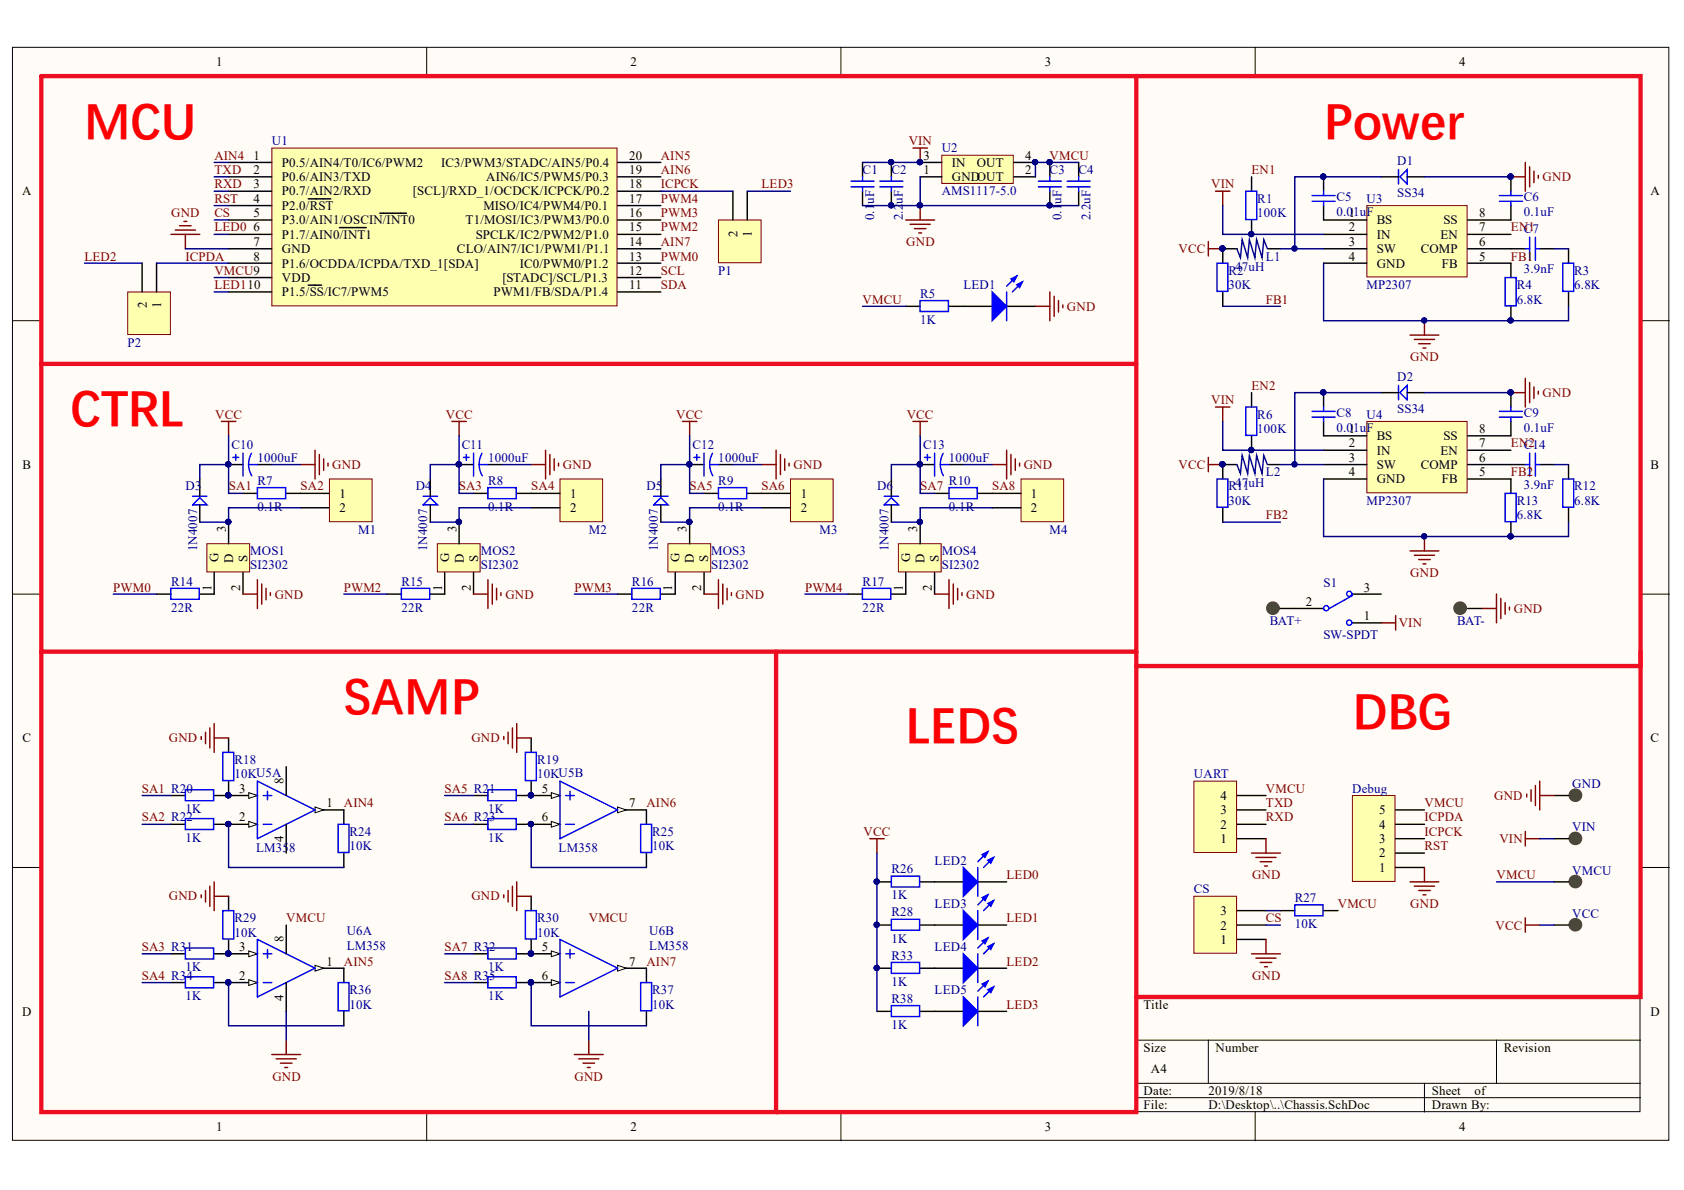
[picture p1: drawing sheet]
<svg xmlns="http://www.w3.org/2000/svg" width="297mm" height="210mm" viewBox="0 0 297 210" stroke-linecap="round" stroke-linejoin="round" font-family="sans-serif">
<g fill="#fffcf8" stroke="#000" stroke-width=".18">
<path d="M2.2 8.3h292.2v192.8h-292.2z"/>
<path d="M7.3 13.4h282v182.7h-282z"/>
</g>
<g fill="none" stroke="#000" stroke-width=".18">
<path d="M75.3 8.3v5.1M148.3 8.3v5.1M221.4 8.3v5.1M2.2 56.6h5.1M289.4 56.6h5.1M2.2 104.8h5.1M289.4 104.8h5.1M2.2 153h5.1M289.4 153h5.1M289.4 175.9h-89v20.3M75.3 196.2v5M148.3 196.2v5"/>
<path d="M200.4 183.5h89M200.4 191.1h89M200.4 193.6h89M213.1 183.5v7.6M221.4 196.2v5M251.3 191.1v5.1M264 183.5v7.6"/>
</g>
<path d="M36.5 95.9h7.5v5h-7.5z" fill="#ffffb0" stroke="#800000" stroke-width=".18"/>
<path d="M40.3 92.1v3.8M37.8 101v3.8M42.9 101v3.8" fill="none" stroke="#000" stroke-width=".25"/>
<circle cx="40.3" cy="92.1" r=".46" fill="#000080" stroke="#000080" stroke-width=".18"/>
<path d="M47.9 26.1h60.9v27.9h-60.9z" fill="#ffffb0" stroke="#800000" stroke-width=".18"/>
<g fill="none" stroke="#000" stroke-width=".25">
<path d="M40.3 28.7h7.6M40.3 31.2h7.6M40.3 33.7h7.6M40.3 36.3h7.6M40.3 38.8h7.6M54.4 35.1h3.9M67 37.6h4.7M108.9 28.7h7.7M108.9 31.2h7.7M108.9 33.7h7.7M108.9 36.3h7.7M108.9 38.8h7.7"/>
<path d="M40.3 41.3h7.6M40.3 43.9h7.6M40.3 46.4h7.6M40.3 49h7.6M40.3 51.5h7.6M54.4 50.3h2.3M59.9 40.1h4.7M108.9 41.3h7.7M108.9 43.9h7.7M108.9 46.4h7.7M108.9 49h7.7M108.9 51.5h7.7"/>
</g>
<path d="M31.7 39.8h2M32.4 39.1h.6M30.2 41.3h5M30.9 40.6h3.6M32.7 41.3v2.6" fill="none" stroke="#800000" stroke-width=".25"/>
<path d="M126.7 38.8h7.6v7.5h-7.6z" fill="#ffffb0" stroke="#800000" stroke-width=".18"/>
<path d="M129.3 33.7v5.1M131.8 33.7v5.1" fill="none" stroke="#000" stroke-width=".25"/>
<path d="M22.5 51.5h7.6v7.5h-7.6z" fill="#ffffb0" stroke="#800000" stroke-width=".18"/>
<path d="M25.1 46.4v5.1M27.6 46.4v5.1M27.6 104.8h2.6M35.2 104.8h2.6" fill="none" stroke="#000" stroke-width=".25"/>
<path d="M30.1 103.8h5v1.9h-5z" fill="none" stroke="#00f" stroke-width=".25"/>
<path d="M58.1 84.5h7.5v7.5h-7.5z" fill="#ffffb0" stroke="#800000" stroke-width=".18"/>
<path d="M35.2 84.5v3M35.2 89.1v3M45.4 81.9h2.5M53 87h5.1M53 89.6h5.1M164.8 155.6h5.1M172.5 155.6h5.1" fill="none" stroke="#000" stroke-width=".25"/>
<path d="M39 74.3h2.6M40.3 74.3v2.6M55.6 79.4v5.1M53 81.9h2.6M56.3 80.2v3.5M57.1 80.9v2.1M57.9 81.7v.5M42.9 104.8h2.5M45.4 102.3v5M46.2 103v3.6M46.9 103.8v2M47.7 104.5v.5" fill="none" stroke="#800000" stroke-width=".25"/>
<path d="M42.9 79.9v4.1M44.4 80a4 4 0 0 0 0 3.9M34 89.1l1.2-1.3 1.3 1.3zM34 87.5h2.5M41.6 80.2v1M43.9 81.9h1.5" fill="none" stroke="#00f" stroke-width=".25"/>
<path d="M169.9 153l2.6 2.6-2.6 2.5z" fill="#00f"/>
<path d="M169.9 153l2.6 2.6-2.6 2.5zM174.3 150.2l-1.8 1.8M175.3 151.2l-1.8 1.8" fill="none" stroke="#00f" stroke-width=".25"/>
<path d="M174.3 151.7l1-.5-.5 1.1z" fill="#00f"/>
<path d="M174.3 151.7l1-.5-.5 1.1z" fill="none" stroke="#00f" stroke-width=".25"/>
<path d="M173.2 150.7l1.1-.5-.6 1z" fill="#00f"/>
<path d="M157.2 154.5h5v2h-5zM172.5 153v5.1M173.2 150.7l1.1-.5-.6 1z" fill="none" stroke="#00f" stroke-width=".25"/>
<path d="M162.3 155.6h2.5M164.8 163.2h5.1M172.5 163.2h5.1" fill="none" stroke="#000" stroke-width=".25"/>
<path d="M169.9 160.6l2.6 2.6-2.6 2.5z" fill="#00f"/>
<path d="M174.3 157.8l-1.8 1.8M175.3 158.9l-1.8 1.7M169.9 160.6l2.6 2.6-2.6 2.5z" fill="none" stroke="#00f" stroke-width=".25"/>
<path d="M174.3 159.4l1-.5-.5 1z" fill="#00f"/>
<path d="M174.3 159.4l1-.5-.5 1z" fill="none" stroke="#00f" stroke-width=".25"/>
<path d="M173.2 158.3l1.1-.5-.6 1.1z" fill="#00f"/>
<path d="M173.2 158.3l1.1-.5-.6 1.1zM157.2 162.2h5v1.9h-5zM172.5 160.6v5.1" fill="none" stroke="#00f" stroke-width=".25"/>
<path d="M154.7 163.2h2.5M162.3 163.2h2.5M164.8 170.8h5.1M172.5 170.8h5.1" fill="none" stroke="#000" stroke-width=".25"/>
<circle cx="154.6" cy="163.1" r=".46" fill="#000080" stroke="#000080" stroke-width=".18"/>
<path d="M169.9 168.2l2.6 2.6-2.6 2.5z" fill="#00f"/>
<path d="M169.9 168.2l2.6 2.6-2.6 2.5zM174.3 165.4l-1.8 1.8M175.3 166.5l-1.8 1.7" fill="none" stroke="#00f" stroke-width=".25"/>
<path d="M174.3 167l1-.5-.5 1z" fill="#00f"/>
<path d="M174.3 167l1-.5-.5 1z" fill="none" stroke="#00f" stroke-width=".25"/>
<path d="M173.2 166l1.1-.6-.6 1.1z" fill="#00f"/>
<path d="M157.2 169.8h5v1.9h-5zM172.5 168.2v5.1M173.2 166l1.1-.6-.6 1.1z" fill="none" stroke="#00f" stroke-width=".25"/>
<path d="M162.3 170.8h2.5M164.8 178.4h5.1M172.5 178.4h5.1" fill="none" stroke="#000" stroke-width=".25"/>
<path d="M169.9 175.9l2.6 2.5-2.6 2.5z" fill="#00f"/>
<path d="M169.9 175.9l2.6 2.5-2.6 2.5zM174.3 173.1l-1.8 1.7M175.3 174.1l-1.8 1.8" fill="none" stroke="#00f" stroke-width=".25"/>
<path d="M174.3 174.6l1-.5-.5 1z" fill="#00f"/>
<path d="M174.3 174.6l1-.5-.5 1z" fill="none" stroke="#00f" stroke-width=".25"/>
<path d="M173.2 173.6l1.1-.5-.6 1z" fill="#00f"/>
<path d="M157.2 177.4h5v1.9h-5zM172.5 175.9v5M173.2 173.6l1.1-.5-.6 1z" fill="none" stroke="#00f" stroke-width=".25"/>
<path d="M154.7 178.4h2.5M162.3 178.4h2.5" fill="none" stroke="#000" stroke-width=".25"/>
<path d="M153.4 147.9h2.6M154.7 147.9v2.6" fill="none" stroke="#800000" stroke-width=".25"/>
<path d="M77.1 95.9h7.6v5h-7.6z" fill="#ffffb0" stroke="#800000" stroke-width=".18"/>
<path d="M81 92.1v3.8M68.3 104.8h2.5M78.4 101v3.8h-2.5M83.5 101v3.8" fill="none" stroke="#000" stroke-width=".25"/>
<circle cx="80.9" cy="92.1" r=".46" fill="#000080" stroke="#000080" stroke-width=".18"/>
<path d="M70.8 103.8h5v1.9h-5z" fill="none" stroke="#00f" stroke-width=".25"/>
<path d="M98.8 84.5h7.5v7.5h-7.5z" fill="#ffffb0" stroke="#800000" stroke-width=".18"/>
<path d="M75.9 84.5v3M75.9 89.1v3M86.1 81.9h2.5M93.7 87h5.1M93.7 89.6h5.1" fill="none" stroke="#000" stroke-width=".25"/>
<path d="M79.7 74.3h2.6M81 74.3v2.6M96.2 79.4v5.1M93.7 81.9h2.5M97 80.2v3.5M97.8 80.9v2.1M98.5 81.7v.5M83.5 104.8h2.6M86.1 102.3v5M86.8 103v3.6M87.6 103.8v2M88.4 104.5v.5" fill="none" stroke="#800000" stroke-width=".25"/>
<path d="M83.5 79.9v4.1M85 80l-.3 .7-.2 1.2M74.6 89.1l1.3-1.3 1.3 1.3zM74.6 87.5h2.6M82.3 80.2v1M84.5 81.9l.2 1.3 .4 .7M84.5 81.9h1.6" fill="none" stroke="#00f" stroke-width=".25"/>
<path d="M117.8 95.9h7.6v5h-7.6z" fill="#ffffb0" stroke="#800000" stroke-width=".18"/>
<path d="M121.6 92.1v3.8M108.9 104.8h2.6M119.1 101v3.8h-2.5M124.2 101v3.8" fill="none" stroke="#000" stroke-width=".25"/>
<circle cx="121.6" cy="92.1" r=".46" fill="#000080" stroke="#000080" stroke-width=".18"/>
<path d="M111.5 103.8h5v1.9h-5z" fill="none" stroke="#00f" stroke-width=".25"/>
<path d="M139.4 84.5h7.6v7.5h-7.6z" fill="#ffffb0" stroke="#800000" stroke-width=".18"/>
<path d="M116.6 84.5v3M116.6 89.1v3M126.7 81.9h2.6M134.4 87h5M134.4 89.6h5" fill="none" stroke="#000" stroke-width=".25"/>
<path d="M120.4 74.3h2.5M121.6 74.3v2.6M136.9 79.4v5.1M134.4 81.9h2.5M137.7 80.2v3.5M138.4 80.9v2.1M139.2 81.7v.5M124.2 104.8h2.5M126.7 102.3v5M127.5 103v3.6M128.3 103.8v2M129 104.5v.5" fill="none" stroke="#800000" stroke-width=".25"/>
<path d="M124.2 79.9v4.1M125.7 80l-.3 .7-.2 1.2M115.3 89.1l1.3-1.3 1.2 1.3zM115.3 87.5h2.5M122.9 80.2v1M125.2 81.9l.1 .9 .4 1.1M125.2 81.9h1.5" fill="none" stroke="#00f" stroke-width=".25"/>
<path d="M158.5 95.9h7.5v5h-7.5z" fill="#ffffb0" stroke="#800000" stroke-width=".18"/>
<path d="M162.3 92.1v3.8M149.6 104.8h2.5M159.8 101v3.8h-2.6M164.8 101v3.8" fill="none" stroke="#000" stroke-width=".25"/>
<circle cx="162.3" cy="92.1" r=".46" fill="#000080" stroke="#000080" stroke-width=".18"/>
<path d="M152.1 103.8h5v1.9h-5z" fill="none" stroke="#00f" stroke-width=".25"/>
<path d="M180.1 84.5h7.5v7.5h-7.5z" fill="#ffffb0" stroke="#800000" stroke-width=".18"/>
<path d="M157.2 84.5v3M157.2 89.1v3M167.4 81.9h2.5M175 87h5.1M175 89.6h5.1" fill="none" stroke="#000" stroke-width=".25"/>
<path d="M161 74.3h2.6M162.3 74.3v2.6M177.6 79.4v5.1M175 81.9h2.6M178.3 80.2v3.5M179.1 80.9v2.1M179.8 81.7v.5M164.8 104.8h2.6M167.4 102.3v5M168.2 103v3.6M168.9 103.8v2M169.7 104.5v.5" fill="none" stroke="#800000" stroke-width=".25"/>
<path d="M164.8 79.9v4.1M166.4 80l-.4 .7-.1 1.2M156 89.1l1.2-1.3 1.3 1.3zM156 87.5h2.5M163.6 80.2v1M165.9 81.9h1.5M165.9 81.9l.1 .9 .4 1.1" fill="none" stroke="#00f" stroke-width=".25"/>
<path d="M166.1 27.4h12.6v5h-12.6z" fill="#ffffb0" stroke="#800000" stroke-width=".18"/>
<path d="M152.1 28.7v2.5M152.1 33.7v2.6M162.3 31.2h3.8M162.3 28.7h3.8M178.8 31.2h3.8M178.8 28.7h3.8M190.3 28.7v2.5M190.3 33.7v2.6" fill="none" stroke="#000" stroke-width=".25"/>
<g fill="#000080" stroke="#000080" stroke-width=".18">
<circle cx="182.6" cy="28.6" r=".46"/>
<circle cx="162.3" cy="36.2" r=".46"/>
</g>
<path d="M159.8 38.8h5M160.5 39.6h3.6M161 26.1h2.6M162.3 26.1v2.6M162.3 36.3v2.5M161.3 40.3h2M162.1 41.1h.5" fill="none" stroke="#800000" stroke-width=".25"/>
<path d="M150.1 32h4.1M150.1 33h4.1M152.1 31.2v.8M152.1 33v.7M155.2 32h4.1M155.2 33h4.1M183.1 32h4.1M183.1 33h4.1M188.2 32h4.1M188.2 33h4.1M190.3 31.2v.8M190.3 33v.7" fill="none" stroke="#00f" stroke-width=".25"/>
<path d="M241.1 36.3h17.7v12.6h-17.7z" fill="#ffffb0" stroke="#800000" stroke-width=".18"/>
<g fill="none" stroke="#000" stroke-width=".25">
<path d="M220.8 31.2v2.5M233.5 36.3v2.5h7.6M243.6 31.2h3.1M248.2 31.2h3.1M266.5 36.3v2.5h-7.6M215.7 43.9h2.5M215.7 51.5v2.5M223.7 43.9h2.1M233.5 41.3h7.6M233.5 43.9h7.6M233.5 46.4h7.6M258.9 41.3h7.6"/>
<path d="M258.9 43.9h10.1M258.9 46.4h7.6v2.6M271.6 43.9h2.5M276.7 43.9v2.5M276.7 51.5v2.5"/>
</g>
<g fill="none" stroke="#00f" stroke-width=".25">
<path d="M219.7 33.7h2v5h-2zM231.4 34.5h4.1M231.4 35.5h4.1M233.5 33.7v.8M233.5 35.5v.8M246.7 29.9v2.6M246.9 31.2l1.3-1.3v2.6zM264.5 34.5h4M264.5 35.5h4M266.5 33.7v.8M266.5 35.5v.8M214.7 46.4h1.9v5h-1.9z"/>
<path d="M265.5 49h1.9v5h-1.9zM269 43.9h.8M269.8 41.8v4.1M270.8 41.8v4.1M270.8 43.9h.8M275.7 46.4h1.9v5h-1.9z"/>
</g>
<g fill="none" stroke="#800000" stroke-width=".25">
<path d="M214.4 33.7h2.5M215.7 33.7v2.6M266.5 31.2h2.5M269 28.7v5M269.8 29.4v3.6M270.6 30.2v2M271.3 30.9v.5M213.1 42.6v2.5M213.1 43.9h2.6M248.7 59.1h5.1M249.5 59.9h3.5M251.3 56.6v2.5"/>
<path d="M250.2 60.6h2.1M251 61.4h.5"/>
</g>
<circle cx="251.2" cy="56.5" r=".46" fill="#000080" stroke="#000080" stroke-width=".18"/>
<path d="M218.2 43.9l.6 1.6 .3-3.2 1 3.2 .3-3.2 .9 3.2 .3-3.2 1 3.2 .3-3.2 .7 1.6" fill="none" stroke="#11037f" stroke-width=".25"/>
<path d="M241.1 74.3h17.7v12.6h-17.7z" fill="#ffffb0" stroke="#800000" stroke-width=".18"/>
<g fill="none" stroke="#000" stroke-width=".25">
<path d="M220.8 69.3v2.5M233.5 74.3v2.6h7.6M233.5 79.4h7.6M243.6 69.3h3.1M248.2 69.3h3.1M258.9 79.4h7.6M266.5 74.3v2.6h-7.6M215.7 81.9h2.5M215.7 89.6v2.5M223.7 81.9h2.1M233.5 81.9h7.6M233.5 84.5h7.6"/>
<path d="M258.9 81.9h10.1M258.9 84.5h7.6v2.5M271.6 81.9h2.5M276.7 81.9v2.6M276.7 89.6v2.5"/>
</g>
<g fill="none" stroke="#00f" stroke-width=".25">
<path d="M219.7 71.8h2v5h-2zM231.4 72.6h4.1M231.4 73.6h4.1M233.5 71.8v.8M233.5 73.6v.7M246.7 68v2.5M246.9 69.3l1.3-1.3v2.5zM264.5 72.6h4M264.5 73.6h4M266.5 71.8v.8M266.5 73.6v.7M269.8 79.9v4.1"/>
<path d="M270.8 79.9v4.1M214.7 84.5h1.9v5h-1.9zM265.5 87h1.9v5h-1.9zM269 81.9h.8M270.8 81.9h.8M275.7 84.5h1.9v5h-1.9z"/>
</g>
<g fill="none" stroke="#800000" stroke-width=".25">
<path d="M214.4 71.8h2.5M215.7 71.8v2.5M266.5 69.3h2.5M269 66.7v5.1M269.8 67.5v3.5M270.6 68.2v2.1M271.3 69v.5M213.1 80.7v2.5M213.1 81.9h2.6M248.7 97.2h5.1M249.5 97.9h3.5M250.2 98.7h2.1"/>
<path d="M251 99.5h.5M251.3 94.6v2.6"/>
</g>
<circle cx="251.2" cy="94.6" r=".46" fill="#000080" stroke="#000080" stroke-width=".18"/>
<path d="M218.2 81.9l.6 1.6 .3-3.1 1 3.1 .3-3.1 .9 3.1 .3-3.1 1 3.1 .3-3.1 .7 1.5" fill="none" stroke="#11037f" stroke-width=".25"/>
<path d="M238.6 140.3h7.5v15.2h-7.5z" fill="#ffffb0" stroke="#800000" stroke-width=".18"/>
<path d="M246.2 153h5.1M246.2 150.5h5.1M246.2 147.9h5.1M246.2 145.4h5.1M246.2 142.9h5.1M55.6 170.8h5.1" fill="none" stroke="#000" stroke-width=".25"/>
<path d="M248.7 155.6h5.1M249.5 156.3h3.5M250.2 157.1h2.1M251 157.8h.5M251.3 153v2.6" fill="none" stroke="#800000" stroke-width=".25"/>
<path d="M55.6 170.3l1.5 .5-1.5 .5z" fill="#fffcf8"/>
<path d="M55.6 170.3l1.5 .5-1.5 .5z" fill="none" stroke="#000" stroke-width=".18"/>
<path d="M40.3 168.2h5.1" fill="none" stroke="#000" stroke-width=".25"/>
<path d="M43.9 167.7l1.5 .5-1.5 .5z" fill="#fffcf8"/>
<path d="M43.9 167.7l1.5 .5-1.5 .5z" fill="none" stroke="#000" stroke-width=".18"/>
<path d="M40.3 173.3h5.1" fill="none" stroke="#000" stroke-width=".25"/>
<path d="M43.9 172.8l1.5 .5-1.5 .5z" fill="#fffcf8"/>
<path d="M43.9 172.8l1.5 .5-1.5 .5z" fill="none" stroke="#000" stroke-width=".18"/>
<path d="M45.4 165.7l10.2 5.1-10.2 5.1zM46.4 173.3h1.5M46.4 168.2h1.5M47.2 167.5v1.5" fill="none" stroke="#00f" stroke-width=".25"/>
<path d="M55.6 142.9h5.1M50.5 163.2v5M50.5 173.3v5.1" fill="none" stroke="#000" stroke-width=".25"/>
<path d="M55.6 142.4l1.5 .5-1.5 .5z" fill="#fffcf8"/>
<path d="M55.6 142.4l1.5 .5-1.5 .5z" fill="none" stroke="#000" stroke-width=".18"/>
<path d="M40.3 140.3h5.1" fill="none" stroke="#000" stroke-width=".25"/>
<path d="M43.9 139.8l1.5 .5-1.5 .5z" fill="#fffcf8"/>
<path d="M43.9 139.8l1.5 .5-1.5 .5z" fill="none" stroke="#000" stroke-width=".18"/>
<path d="M40.3 145.4h5.1" fill="none" stroke="#000" stroke-width=".25"/>
<path d="M43.9 144.9l1.5 .5-1.5 .5z" fill="#fffcf8"/>
<path d="M43.9 144.9l1.5 .5-1.5 .5z" fill="none" stroke="#000" stroke-width=".18"/>
<path d="M45.4 137.8l10.2 5.1-10.2 5zM47.2 139.6v1.5M46.4 145.4h1.5M46.4 140.3h1.5" fill="none" stroke="#00f" stroke-width=".25"/>
<path d="M50.5 135.2v5.1M50.5 145.4v5.1M108.9 170.8h5.1" fill="none" stroke="#000" stroke-width=".25"/>
<path d="M47.9 186h5.1M48.7 186.8h3.6M49.5 187.5h2M50.2 188.3h.5M50.5 183.5v2.5" fill="none" stroke="#800000" stroke-width=".25"/>
<path d="M108.9 170.3l1.6 .5-1.6 .5z" fill="#fffcf8"/>
<path d="M108.9 170.3l1.6 .5-1.6 .5z" fill="none" stroke="#000" stroke-width=".18"/>
<path d="M93.7 168.2h5.1" fill="none" stroke="#000" stroke-width=".25"/>
<path d="M97.2 167.7l1.6 .5-1.6 .5z" fill="#fffcf8"/>
<path d="M97.2 167.7l1.6 .5-1.6 .5z" fill="none" stroke="#000" stroke-width=".18"/>
<path d="M93.7 173.3h5.1" fill="none" stroke="#000" stroke-width=".25"/>
<path d="M97.2 172.8l1.6 .5-1.6 .5z" fill="#fffcf8"/>
<path d="M97.2 172.8l1.6 .5-1.6 .5z" fill="none" stroke="#000" stroke-width=".18"/>
<path d="M98.8 165.7l10.1 5.1-10.1 5.1zM99.8 173.3h1.5M99.8 168.2h1.5M100.6 167.5v1.5" fill="none" stroke="#00f" stroke-width=".25"/>
<path d="M108.9 142.9h5.1" fill="none" stroke="#000" stroke-width=".25"/>
<path d="M108.9 142.4l1.6 .5-1.6 .5z" fill="#fffcf8"/>
<path d="M108.9 142.4l1.6 .5-1.6 .5z" fill="none" stroke="#000" stroke-width=".18"/>
<path d="M93.7 140.3h5.1" fill="none" stroke="#000" stroke-width=".25"/>
<path d="M97.2 139.8l1.6 .5-1.6 .5z" fill="#fffcf8"/>
<path d="M97.2 139.8l1.6 .5-1.6 .5z" fill="none" stroke="#000" stroke-width=".18"/>
<path d="M93.7 145.4h5.1" fill="none" stroke="#000" stroke-width=".25"/>
<path d="M97.2 144.9l1.6 .5-1.6 .5z" fill="#fffcf8"/>
<path d="M97.2 144.9l1.6 .5-1.6 .5z" fill="none" stroke="#000" stroke-width=".18"/>
<g fill="none" stroke="#00f" stroke-width=".25">
<path d="M45.4 86h5v2h-5zM86.1 86h4.9v2h-4.9zM126.7 86h5v2h-5zM167.4 86h5v2h-5zM32.7 139.3h5v1.9h-5zM39.3 132.7h1.9v5h-1.9zM86.1 139.3h4.9v1.9h-4.9zM92.7 132.7h1.9v5h-1.9zM98.8 137.8l10.1 5.1-10.1 5zM100.6 139.6v1.5M32.7 144.4h5v1.9h-5zM59.6 145.4h2v5h-2z"/>
<path d="M86.1 144.4h4.9v1.9h-4.9zM99.8 145.4h1.5M99.8 140.3h1.5M113 145.4h1.9v5h-1.9zM32.7 172.3h5v2h-5zM32.7 167.2h5v2h-5zM39.3 160.6h1.9v5h-1.9zM59.6 173.3h2v5h-2zM86.1 172.3h4.9v2h-4.9zM86.1 167.2h4.9v2h-4.9zM92.7 160.6h1.9v5h-1.9zM113 173.3h1.9v5h-1.9z"/>
</g>
<g fill="none" stroke="#800000" stroke-width=".25">
<path d="M35.5 129.9v.5M36.3 129.2v2M37 128.4v3.5M37.8 130.2h2.5M37.8 127.6v5.1M88.9 129.9v.5M89.6 129.2v2M90.4 128.4v3.5M91.1 127.6v5.1M91.1 130.2h2.6M35.5 157.8v.5M36.3 157.1v2"/>
<path d="M37 156.3v3.6M37.8 155.6v5M37.8 158.1h2.5M88.9 157.8v.5M89.6 157.1v2M90.4 156.3v3.6M91.1 155.6v5M91.1 158.1h2.6M101.3 186h5.1M102.1 186.8h3.5M102.8 187.5h2.1M103.6 188.3h.5"/>
<path d="M103.9 183.5v2.5"/>
</g>
<g fill="none" stroke="#000" stroke-width=".25">
<path d="M42.9 87h2.5M50.5 87h2.5M83.5 87h2.6M91.1 87h2.6M124.2 87h2.5M131.8 87h2.6M164.8 87h2.6M172.5 87h2.5M40.3 130.2v2.5M40.3 137.8v2.5h-2.5M93.7 130.2v2.5M30.2 145.4h2.5"/>
<path d="M30.2 140.3h2.5M40.3 158.1v2.5M60.7 142.9v2.5M60.7 150.5v2.5M83.5 145.4h2.6M83.5 140.3h2.6M91.1 140.3h2.6M93.7 158.1v2.5M114 142.9v2.5M114 150.5v2.5M30.2 173.3h2.5M30.2 168.2h2.5"/>
<path d="M37.8 173.3h2.5M37.8 168.2h2.5M60.7 170.8v2.5M60.7 178.4v2.5M83.5 173.3h2.6M83.5 168.2h2.6M91.1 173.3h2.6M91.1 168.2h2.6M114 170.8v2.5M114 178.4v2.5"/>
</g>
<path d="M7.3 13.4h193.1v101.5h-193.1zM7.3 64.2h193.1M7.3 114.9v81.3h129.6v-81.3M200.4 114.9v81.3h-63.5M289.4 114.9v61h-89" fill="none" stroke="#ee0e22" stroke-width=".76"/>
<path d="M210.6 137.8h7.5v12.6h-7.5z" fill="#ffffb0" stroke="#800000" stroke-width=".18"/>
<path d="M228.4 107.3h5.1M238.6 104.8h5M238.6 109.9h5M218.2 147.9h5.1M218.2 145.4h5.1M218.2 142.9h5.1M218.2 140.3h5.1M274.1 147.9h2.6M274.1 140.3h2.6M274.1 155.6h2.6M274.1 163.2h2.6" fill="none" stroke="#000" stroke-width=".25"/>
<g fill="none" stroke="#800000" stroke-width=".25">
<path d="M243.6 109.9h2.6M246.2 108.6v2.5M270.1 139.3v2M270.8 138.5v3.6M271.6 137.8v5.1M220.8 150.5h5M221.5 151.2h3.6M222.3 152h2M223 152.8h.6M223.3 147.9v2.6M269 146.7v2.5M269 147.9h2.6"/>
<path d="M269.3 140.1v.5M271.6 140.3h2.5M269 161.9v2.5M269 163.2h2.6"/>
</g>
<g fill="none" stroke="#602732" stroke-width="1.3">
<circle cx="277.9" cy="147.9" r=".57"/>
<circle cx="277.9" cy="140.3" r=".57"/>
<circle cx="277.9" cy="155.5" r=".57"/>
<circle cx="277.9" cy="163.1" r=".57"/>
</g>
<g fill="none" stroke="#00f" stroke-width=".25">
<path d="M238.6 105l-4.1 2.3"/>
<circle cx="233.9" cy="107.3" r=".46"/>
<circle cx="238" cy="109.8" r=".46"/>
<circle cx="238" cy="104.7" r=".46"/>
</g>
<circle cx="257.6" cy="107.3" r=".57" fill="#fffcf8" stroke="#602732" stroke-width="1.3"/>
<path d="M258.9 107.3h2.5" fill="none" stroke="#000" stroke-width=".25"/>
<path d="M261.4 107.3h2.6M264 104.8v5.1M264.7 105.6v3.5M265.5 106.3v2M266.3 107.1v.5" fill="none" stroke="#800000" stroke-width=".25"/>
<circle cx="224.5" cy="107.3" r=".56" fill="#fffcf8" stroke="#602732" stroke-width="1.3"/>
<path d="M169.9 54h5.1M177.6 54h5M225.8 107.3h2.6" fill="none" stroke="#000" stroke-width=".25"/>
<path d="M175 51.5l2.6 2.5-2.6 2.6z" fill="#00f"/>
<path d="M175 51.5l2.6 2.5-2.6 2.6zM179.3 48.7l-1.7 1.8M180.4 49.7l-1.8 1.8" fill="none" stroke="#00f" stroke-width=".25"/>
<path d="M179.3 50.2l1.1-.5-.6 1z" fill="#00f"/>
<path d="M179.3 50.2l1.1-.5-.6 1z" fill="none" stroke="#00f" stroke-width=".25"/>
<path d="M178.3 49.2l1-.5-.5 1z" fill="#00f"/>
<path d="M162.3 53h5v1.9h-5zM177.6 51.5v5.1M178.3 49.2l1-.5-.5 1z" fill="none" stroke="#00f" stroke-width=".25"/>
<path d="M159.8 54h2.5M167.4 54h2.5" fill="none" stroke="#000" stroke-width=".25"/>
<path d="M182.6 54h2.6M185.2 51.5v5.1M185.9 52.3v3.5M186.7 53v2M187.5 53.8v.5" fill="none" stroke="#800000" stroke-width=".25"/>
<path d="M210.6 158.1h7.5v10h-7.5z" fill="#ffffb0" stroke="#800000" stroke-width=".18"/>
<path d="M218.2 165.7h5.1M218.2 163.2h5.1M218.2 160.6h5.1M225.8 160.6h2.6M233.5 160.6h2.5" fill="none" stroke="#000" stroke-width=".25"/>
<path d="M220.8 168.2h5M221.5 169h3.6M222.3 169.8h2M223 170.5h.6M223.3 165.7v2.5" fill="none" stroke="#800000" stroke-width=".25"/>
<path d="M228.4 159.6h5v1.9h-5z" fill="none" stroke="#00f" stroke-width=".25"/>
<g fill="none" stroke="#000080" stroke-width=".25">
<path d="M37.8 28.7h2.5M37.8 31.2h2.5M37.8 33.7h2.5M37.8 36.3h2.5M37.8 38.8h2.5M116.6 33.7h12.7M131.8 33.7h7.6M152.1 28.7h10.2M152.1 36.3h38.2M162.3 31.2v5.1M190.3 28.7h-7.7v2.5M215.7 36.3v5h17.8"/>
<path d="M243.6 31.2h-15.2v12.7M251.3 31.2h15.2M14.9 46.4h10.2M27.6 46.4h12.7M32.7 43.9h7.6M37.8 41.3h2.5M37.8 51.5h2.5M37.8 49h2.5M152.1 54h7.7M215.7 54h10.1M225.8 43.9h7.7M233.5 46.4v10.2h43.2v-2.6"/>
<path d="M274.1 43.9h2.6M40.3 76.9v10.1h2.6M81 76.9v10.1h2.5M121.6 76.9v10.1h2.6M162.3 76.9v10.1h2.5M215.7 74.3v5.1h17.8M243.6 69.3h-15.2v12.6M251.3 69.3h15.2M40.3 81.9h-5.1v2.6M47.9 81.9h5.1M53 89.6h-12.7v2.5h-5.1M81 81.9h-5.1v2.6"/>
<path d="M88.6 81.9h5.1M93.7 89.6h-12.7v2.5h-5.1M121.6 81.9h-5v2.6M129.3 81.9h5.1M134.4 89.6h-12.8v2.5h-5M162.3 81.9h-5.1v2.6M169.9 81.9h5.1M175 89.6h-12.7v2.5h-5.1M215.7 92.1h10.1M225.8 81.9h7.7M233.5 84.5v10.1h43.2v-2.5M274.1 81.9h2.6"/>
<path d="M20 104.8h7.6M60.7 104.8h7.6M101.3 104.8h7.6M142 104.8h7.6M25.1 140.3h5.1M25.1 145.4h5.1M40.3 145.4v7.6h20.4M78.4 140.3h5.1M78.4 145.4h5.1M93.7 145.4v7.6h20.3M154.7 150.5v27.9M264 155.6h10.1"/>
<path d="M271.6 147.9h2.5M25.1 168.2h5.1M25.1 173.3h5.1M40.3 173.3v7.6h20.4M50.5 178.4v5.1M78.4 168.2h5.1M78.4 173.3h5.1M93.7 173.3v7.6h20.3M103.9 178.4v5.1M223.3 163.2h2.5M223.3 160.6h2.5M271.6 163.2h2.5"/>
</g>
<g fill="#000080" stroke="#000080" stroke-width=".18">
<circle cx="182.6" cy="28.6" r=".46"/>
<circle cx="162.3" cy="36.2" r=".46"/>
<circle cx="154.6" cy="163.1" r=".46"/>
<circle cx="251.2" cy="56.5" r=".46"/>
<circle cx="228.3" cy="43.8" r=".46"/>
<circle cx="251.2" cy="94.6" r=".46"/>
<circle cx="228.3" cy="81.9" r=".46"/>
<circle cx="40.3" cy="92.1" r=".46"/>
<circle cx="80.9" cy="92.1" r=".46"/>
<circle cx="121.6" cy="92.1" r=".46"/>
<circle cx="162.3" cy="92.1" r=".46"/>
</g>
<path d="M200.4 13.4h89v104.1h-89" fill="none" stroke="#ee0e22" stroke-width=".76"/>
<g font-size="8.8" fill="#f00">
<text x="14.9" y="24.1">MCU</text>
<text x="233.4" y="24.1">Power</text>
<text x="12.3" y="74.9">CTRL</text>
<text x="60.6" y="125.6">SAMP</text>
<text x="159.8" y="130.7">LEDS</text>
<text x="238.5" y="128.2">DBG</text>
</g>
<text font-size="3.9" fill="#000080" x="220.1" y="40.8">PIR?01</text>
<g font-size="3.5" fill="#000080">
<text x="156.3" y="35.6">PIC?01</text>
<text x="156.3" y="30.7">PIC?02</text>
<text x="184.5" y="35.6">PIC?01</text>
<text x="184.5" y="30.7">PIC?02</text>
<text x="232.8" y="33.1">PIC?02</text>
<text x="265.6" y="33.1">PIC?02</text>
<text x="214.8" y="45.8">PIR?02</text>
<text x="265.6" y="56.1">PIR?01</text>
<text x="232.8" y="71.2">PIC?02</text>
<text x="265.6" y="71.2">PIC?02</text>
<text x="214.8" y="83.9">PIR?02</text>
<text x="220.1" y="78.6">PIR?01</text>
<text x="265.6" y="94.2">PIR?01</text>
<text x="92.8" y="139.7">PIR?01</text>
<text x="39.5" y="167.9">PIR?01</text>
<text x="92.8" y="167.9">PIR?01</text>
</g>
<g font-size="2.3">
<text x="38.1" y="11.7">1</text>
<text x="111.2" y="11.7">2</text>
<text x="184.3" y="11.7">3</text>
<text x="257.4" y="11.7">4</text>
<text x="44.7" y="28.1">1</text>
<text x="49.7" y="29.4">P0.5/AIN4/T0/IC6/PWM2</text>
<text x="77.8" y="29.4">IC3/PWM3/STADC/AIN5/P0.4</text>
<text x="111" y="28.1">20</text>
<text x="162.9" y="28.1">3</text>
<text x="167.9" y="29.4">IN</text>
<text x="172.3" y="29.4">OUT</text>
<text x="180.8" y="28.1">4</text>
<text x="3.9" y="34.5">A</text>
<text x="44.7" y="30.7">2</text>
<text x="44.7" y="33.2">3</text>
<text x="44.7" y="35.7">4</text>
<text x="49.7" y="31.9">P0.6/AIN3/TXD</text>
<text x="49.7" y="34.5">P0.7/AIN2/RXD</text>
<text x="72.8" y="34.5">[SCL]/RXD_1/OCDCK/ICPCK/P0.2</text>
<text x="85.8" y="31.9">AIN6/IC5/PWM5/P0.3</text>
<text x="111" y="35.7">17</text>
<text x="111" y="33.2">18</text>
<text x="111" y="30.7">19</text>
<text x="162.9" y="30.7">1</text>
<text x="167.9" y="31.9">GNDOUT</text>
<text x="180.8" y="30.7">2</text>
<text x="291.1" y="34.5">A</text>
<text x="44.7" y="38.3">5</text>
<text x="44.7" y="40.8">6</text>
<text x="49.7" y="37">P2.0/RST</text>
<text x="49.7" y="39.5">P3.0/AIN1/OSCIN/INT0</text>
<text x="82.1" y="39.5">T1/MOSI/IC3/PWM3/P0.0</text>
<text x="85.3" y="37">MISO/IC4/PWM4/P0.1</text>
<text x="111" y="40.8">15</text>
<text x="111" y="38.3">16</text>
<text x="130.1" y="41.7" transform="rotate(-90 130.1 41.7)">2</text>
<text x="132.6" y="41.7" transform="rotate(-90 132.6 41.7)">1</text>
<text x="237.9" y="40.8">2</text>
<text x="242.8" y="39.5">BS</text>
<text x="254.6" y="39.5">SS</text>
<text x="260.9" y="40.8">7</text>
<text x="260.9" y="38.3">8</text>
<text x="44.7" y="43.4">7</text>
<text x="44.7" y="46">8</text>
<text x="49.7" y="42.1">P1.7/AIN0/INT1</text>
<text x="49.7" y="44.7">GND</text>
<text x="49.7" y="47.2">P1.6/OCDDA/ICPDA/TXD_1[SDA]</text>
<text x="80.6" y="44.7">CLO/AIN7/IC1/PWM1/P1.1</text>
<text x="83.9" y="42.1">SPCLK/IC2/PWM2/P1.0</text>
<text x="91.7" y="47.2">IC0/PWM0/P1.2</text>
<text x="111" y="46">13</text>
<text x="111" y="43.4">14</text>
<text x="237.9" y="43.4">3</text>
<text x="237.9" y="46">4</text>
<text x="242.8" y="42.1">IN</text>
<text x="242.8" y="44.7">SW</text>
<text x="242.8" y="47.2">GND</text>
<text x="250.6" y="44.7">COMP</text>
<text x="254.1" y="42.1">EN</text>
<text x="254.3" y="47.2">FB</text>
<text x="260.9" y="46">5</text>
<text x="260.9" y="43.4">6</text>
<text x="49.7" y="49.8">VDD</text>
<text x="49.7" y="52.3">P1.5/SS/IC7/PWM5</text>
<text x="87" y="52.3">PWM1/FB/SDA/P1.4</text>
<text x="88.6" y="49.8">[STADC]/SCL/P1.3</text>
<text x="111" y="51">11</text>
<text x="111" y="48.5">12</text>
<text x="25.9" y="54.4" transform="rotate(-90 25.9 54.4)">2</text>
<text x="28.4" y="54.4" transform="rotate(-90 28.4 54.4)">1</text>
<text x="242.8" y="77.6">BS</text>
<text x="254.6" y="77.6">SS</text>
<text x="260.9" y="76.4">8</text>
<text x="4" y="82.7">B</text>
<text x="237.9" y="78.9">2</text>
<text x="237.9" y="81.4">3</text>
<text x="237.9" y="84">4</text>
<text x="242.8" y="80.2">IN</text>
<text x="242.8" y="82.7">SW</text>
<text x="250.6" y="82.7">COMP</text>
<text x="254.1" y="80.2">EN</text>
<text x="260.9" y="84">5</text>
<text x="260.9" y="81.4">6</text>
<text x="260.9" y="78.9">7</text>
<text x="291.1" y="82.7">B</text>
<text x="59.9" y="87.8">1</text>
<text x="100.6" y="87.8">1</text>
<text x="141.3" y="87.8">1</text>
<text x="181.8" y="87.8">1</text>
<text x="242.8" y="85.2">GND</text>
<text x="254.3" y="85.2">FB</text>
<text x="39.8" y="93.9" transform="rotate(-90 39.8 93.9)">3</text>
<text x="59.9" y="90.3">2</text>
<text x="80.5" y="93.9" transform="rotate(-90 80.5 93.9)">3</text>
<text x="100.6" y="90.3">2</text>
<text x="121.1" y="93.9" transform="rotate(-90 121.1 93.9)">3</text>
<text x="141.3" y="90.3">2</text>
<text x="161.8" y="93.9" transform="rotate(-90 161.8 93.9)">3</text>
<text x="181.8" y="90.3">2</text>
<text x="38.6" y="99.2" transform="rotate(-90 38.6 99.2)">G</text>
<text x="41.1" y="99.4" transform="rotate(-90 41.1 99.4)">D</text>
<text x="43.6" y="99.2" transform="rotate(-90 43.6 99.2)">S</text>
<text x="79.3" y="99.2" transform="rotate(-90 79.3 99.2)">G</text>
<text x="81.8" y="99.4" transform="rotate(-90 81.8 99.4)">D</text>
<text x="84.3" y="99.2" transform="rotate(-90 84.3 99.2)">S</text>
<text x="119.9" y="99.2" transform="rotate(-90 119.9 99.2)">G</text>
<text x="122.4" y="99.4" transform="rotate(-90 122.4 99.4)">D</text>
<text x="124.9" y="99.2" transform="rotate(-90 124.9 99.2)">S</text>
<text x="160.5" y="99.2" transform="rotate(-90 160.5 99.2)">G</text>
<text x="163.1" y="99.4" transform="rotate(-90 163.1 99.4)">D</text>
<text x="165.6" y="99.2" transform="rotate(-90 165.6 99.2)">S</text>
<text x="37.3" y="104.2" transform="rotate(-90 37.3 104.2)">1</text>
<text x="42.4" y="104.2" transform="rotate(-90 42.4 104.2)">2</text>
<text x="78" y="104.2" transform="rotate(-90 78 104.2)">1</text>
<text x="83.1" y="104.2" transform="rotate(-90 83.1 104.2)">2</text>
<text x="118.6" y="104.2" transform="rotate(-90 118.6 104.2)">1</text>
<text x="123.7" y="104.2" transform="rotate(-90 123.7 104.2)">2</text>
<text x="159.3" y="104.2" transform="rotate(-90 159.3 104.2)">1</text>
<text x="164.3" y="104.2" transform="rotate(-90 164.3 104.2)">2</text>
<text x="230.3" y="106.9">2</text>
<text x="240.5" y="104.3">3</text>
<text x="240.5" y="109.4">1</text>
<text x="4" y="130.9">C</text>
<text x="291.1" y="130.9">C</text>
<text x="42.2" y="139.8">3</text>
<text x="50" y="138.3" transform="rotate(-90 50 138.3)">8</text>
<text x="57.6" y="142.4">1</text>
<text x="95.6" y="139.8">5</text>
<text x="111" y="142.4">7</text>
<text x="215.3" y="143.6">3</text>
<text x="215.3" y="141.1">4</text>
<text x="243.3" y="143.6">5</text>
<text x="42.2" y="144.9">2</text>
<text x="50" y="148.6" transform="rotate(-90 50 148.6)">4</text>
<text x="95.6" y="144.9">6</text>
<text x="215.3" y="148.7">1</text>
<text x="215.3" y="146.2">2</text>
<text x="243.3" y="148.7">3</text>
<text x="243.3" y="146.2">4</text>
<text x="243.3" y="153.8">1</text>
<text x="243.3" y="151.2">2</text>
<text x="215.3" y="161.4">3</text>
<text x="42.2" y="167.8">3</text>
<text x="50" y="166.2" transform="rotate(-90 50 166.2)">8</text>
<text x="95.6" y="167.8">5</text>
<text x="215.3" y="166.5">1</text>
<text x="215.3" y="164">2</text>
<text x="42.2" y="172.9">2</text>
<text x="57.6" y="170.3">1</text>
<text x="95.6" y="172.9">6</text>
<text x="111" y="170.3">7</text>
<text x="3.9" y="179.2">D</text>
<text x="50" y="176.5" transform="rotate(-90 50 176.5)">4</text>
<text x="201.7" y="177.9">Title</text>
<text x="291.1" y="179.2">D</text>
<text x="201.7" y="185.5">Size</text>
<text x="214.4" y="185.5">Number</text>
<text x="265.2" y="185.5">Revision</text>
<text x="203" y="189.3">A4</text>
<text x="201.7" y="193.1">Date:</text>
<text x="201.7" y="195.7">File:</text>
<text x="213.1" y="193.1">2019/8/18</text>
<text x="213.1" y="195.7">D:\Desktop\..\Chassis.SchDoc</text>
<text x="252.6" y="193.1">Sheet</text>
<text x="252.6" y="195.7">Drawn By:</text>
<text x="260.1" y="193.1">of</text>
<text x="38.1" y="199.5">1</text>
<text x="111.2" y="199.5">2</text>
<text x="184.3" y="199.5">3</text>
<text x="257.4" y="199.5">4</text>
</g>
<g font-size="2.3" fill="#800000">
<text x="37.8" y="28.1">AIN4</text>
<text x="116.6" y="28.1">AIN5</text>
<text x="160.3" y="25.6">VIN</text>
<text x="185.1" y="28.1">VMCU</text>
<text x="37.8" y="30.7">TXD</text>
<text x="37.8" y="33.2">RXD</text>
<text x="37.8" y="35.7">RST</text>
<text x="116.6" y="35.7">PWM4</text>
<text x="116.6" y="30.7">AIN6</text>
<text x="116.6" y="33.2">ICPCK</text>
<text x="134.3" y="33.2">LED3</text>
<text x="213.7" y="33.2">VIN</text>
<text x="220.8" y="30.7">EN1</text>
<text x="272.1" y="31.9">GND</text>
<text x="30.2" y="38.3">GND</text>
<text x="37.8" y="38.3">CS</text>
<text x="37.8" y="40.8">LED0</text>
<text x="116.6" y="40.8">PWM2</text>
<text x="116.6" y="38.3">PWM3</text>
<text x="266.5" y="40.8">ENC7</text>
<text x="269.6" y="40.8">1</text>
<text x="14.9" y="46">LED2</text>
<text x="32.7" y="46">ICPDA</text>
<text x="116.6" y="46">PWM0</text>
<text x="116.6" y="43.4">AIN7</text>
<text x="159.9" y="43.4">GND</text>
<text x="207.9" y="44.7">VCC</text>
<text x="266.5" y="46">FB1</text>
<text x="37.8" y="51">LED110</text>
<text x="37.8" y="48.5">VMCU9</text>
<text x="116.6" y="48.5">SCL</text>
<text x="116.6" y="51">SDA</text>
<text x="152.2" y="53.6">VMCU</text>
<text x="223.3" y="53.6">FB1</text>
<text x="188.2" y="54.8">GND</text>
<text x="248.8" y="63.7">GND</text>
<text x="213.7" y="71.3">VIN</text>
<text x="220.8" y="68.8">EN2</text>
<text x="272.1" y="70">GND</text>
<text x="38" y="73.8">VCC</text>
<text x="78.7" y="73.8">VCC</text>
<text x="119.3" y="73.8">VCC</text>
<text x="159.9" y="73.8">VCC</text>
<text x="58.6" y="82.7">GND</text>
<text x="99.3" y="82.7">GND</text>
<text x="140" y="82.7">GND</text>
<text x="180.6" y="82.7">GND</text>
<text x="207.9" y="82.7">VCC</text>
<text x="266.5" y="78.9">ENC14</text>
<text x="266.5" y="84">FB2</text>
<text x="269.6" y="78.9">2</text>
<text x="40.3" y="86.5">SA1</text>
<text x="53" y="86.5">SA2</text>
<text x="80.9" y="86.5">SA3</text>
<text x="93.7" y="86.5">SA4</text>
<text x="121.6" y="86.5">SA5</text>
<text x="134.3" y="86.5">SA6</text>
<text x="162.3" y="86.5">SA7</text>
<text x="175" y="86.5">SA8</text>
<text x="223.3" y="91.6">FB2</text>
<text x="248.8" y="101.7">GND</text>
<text x="20" y="104.3">PWM0</text>
<text x="48.5" y="105.6">GND</text>
<text x="60.6" y="104.3">PWM2</text>
<text x="89.1" y="105.6">GND</text>
<text x="101.3" y="104.3">PWM3</text>
<text x="129.7" y="105.6">GND</text>
<text x="142" y="104.3">PWM4</text>
<text x="170.4" y="105.6">GND</text>
<text x="246.7" y="110.7">VIN</text>
<text x="267" y="108.1">GND</text>
<text x="29.8" y="130.9">GND</text>
<text x="83.1" y="130.9">GND</text>
<text x="25" y="139.8">SA1 R20</text>
<text x="60.6" y="142.4">AIN4</text>
<text x="78.4" y="139.8">SA5 R21</text>
<text x="114" y="142.4">AIN6</text>
<text x="223.3" y="139.8">VMCU</text>
<text x="223.3" y="142.4">TXD</text>
<text x="251.3" y="142.4">VMCU</text>
<text x="263.6" y="141.1">GND</text>
<text x="25" y="144.9">SA2 R22</text>
<text x="78.4" y="144.9">SA6 R23</text>
<text x="152.3" y="147.4">VCC</text>
<text x="223.3" y="144.9">RXD</text>
<text x="251.3" y="150">RST</text>
<text x="251.3" y="147.4">ICPCK</text>
<text x="251.3" y="144.9">ICPDA</text>
<text x="264.5" y="148.7">VIN</text>
<text x="177.5" y="155">LED0</text>
<text x="220.8" y="155">GND</text>
<text x="264" y="155">VMCU</text>
<text x="29.8" y="158.8">GND</text>
<text x="83.1" y="158.8">GND</text>
<text x="236" y="160.1">VMCU</text>
<text x="248.8" y="160.1">GND</text>
<text x="25" y="167.8">SA3 R31</text>
<text x="50.5" y="162.6">VMCU</text>
<text x="78.4" y="167.8">SA7 R32</text>
<text x="103.9" y="162.6">VMCU</text>
<text x="177.5" y="162.6">LED1</text>
<text x="223.3" y="162.6">CS</text>
<text x="263.8" y="164">VCC</text>
<text x="25" y="172.9">SA4 R34</text>
<text x="60.6" y="170.3">AIN5</text>
<text x="78.4" y="172.9">SA8 R35</text>
<text x="114" y="170.3">AIN7</text>
<text x="177.5" y="170.3">LED2</text>
<text x="220.8" y="172.9">GND</text>
<text x="177.5" y="177.9">LED3</text>
<text x="48" y="190.6">GND</text>
<text x="101.3" y="190.6">GND</text>
</g>
<g font-size="2.3" fill="#000080">
<text x="48" y="25.6">U1</text>
<text x="166.1" y="26.9">U2</text>
<text x="246.5" y="29.1">D1</text>
<text x="152.2" y="30.7">C1</text>
<text x="154.2" y="35.9" transform="rotate(-90 154.2 35.9)">uF</text>
<text x="157.2" y="30.7">C2</text>
<text x="159.3" y="35.9" transform="rotate(-90 159.3 35.9)">uF</text>
<text x="166.1" y="34.5">AMS1117-5.0</text>
<text x="185.1" y="30.7">C3</text>
<text x="187.3" y="35.9" transform="rotate(-90 187.3 35.9)">uF</text>
<text x="190.2" y="30.7">C4</text>
<text x="221.8" y="35.7">R1</text>
<text x="235.7" y="35.5">C5</text>
<text x="241.1" y="35.7">U3</text>
<text x="246.5" y="34.7">SS34</text>
<text x="268.8" y="35.5">C6</text>
<text x="154.2" y="38.8" transform="rotate(-90 154.2 38.8)">0.1</text>
<text x="159.3" y="38.8" transform="rotate(-90 159.3 38.8)">2.2</text>
<text x="187.3" y="38.8" transform="rotate(-90 187.3 38.8)">0.1</text>
<text x="192.3" y="38.8" transform="rotate(-90 192.3 38.8)">2.2uF</text>
<text x="221.8" y="38.3">100K</text>
<text x="235.7" y="38">0.011uF</text>
<text x="268.8" y="38">0.1uF</text>
<text x="217.9" y="47.7">47uH</text>
<text x="223.3" y="46">L1</text>
<text x="126.7" y="48.5">P1</text>
<text x="162.3" y="52.5">R5</text>
<text x="169.9" y="51">LED1</text>
<text x="216.7" y="51">30K</text>
<text x="216.7" y="48.5">R2</text>
<text x="241.1" y="51">MP2307</text>
<text x="267.5" y="53.6">6.8K</text>
<text x="267.5" y="51">R4</text>
<text x="268.8" y="48.2">3.9nF</text>
<text x="277.7" y="51">6.8K</text>
<text x="277.7" y="48.5">R3</text>
<text x="162.3" y="57.1">1K</text>
<text x="22.5" y="61.2">P2</text>
<text x="246.5" y="67.2">D2</text>
<text x="221.8" y="76.4">100K</text>
<text x="221.8" y="73.8">R6</text>
<text x="235.7" y="76.1">0.011uF</text>
<text x="235.7" y="73.6">C8</text>
<text x="241.1" y="73.8">U4</text>
<text x="246.5" y="72.8">SS34</text>
<text x="268.8" y="76.1">0.1uF</text>
<text x="268.8" y="73.6">C9</text>
<text x="40.9" y="79.2">C10</text>
<text x="45.4" y="81.4">1000uF</text>
<text x="81.5" y="79.2">C11</text>
<text x="86.1" y="81.4">1000uF</text>
<text x="122.1" y="79.2">C12</text>
<text x="126.7" y="81.4">1000uF</text>
<text x="162.8" y="79.2">C13</text>
<text x="167.4" y="81.4">1000uF</text>
<text x="223.3" y="84">L2</text>
<text x="32.7" y="86.5">D3</text>
<text x="45.4" y="85.5">R7</text>
<text x="73.3" y="86.5">D4</text>
<text x="86.1" y="85.5">R8</text>
<text x="114" y="86.5">D5</text>
<text x="126.7" y="85.5">R9</text>
<text x="154.7" y="86.5">D6</text>
<text x="167.4" y="85.5">R10</text>
<text x="216.7" y="89">30K</text>
<text x="216.7" y="86.5">R11</text>
<text x="217.9" y="85.8">47uH</text>
<text x="241.1" y="89">MP2307</text>
<text x="267.5" y="89">R13</text>
<text x="268.8" y="86.3">3.9nF</text>
<text x="277.7" y="89">6.8K</text>
<text x="277.7" y="86.5">R12</text>
<text x="45.4" y="90.1">0.1R</text>
<text x="63.2" y="94.1">M1</text>
<text x="86.1" y="90.1">0.1R</text>
<text x="103.9" y="94.1">M2</text>
<text x="126.7" y="90.1">0.1R</text>
<text x="144.5" y="94.1">M3</text>
<text x="167.4" y="90.1">0.1R</text>
<text x="185.1" y="94.1">M4</text>
<text x="267.5" y="91.6">6.8K</text>
<text x="34.8" y="97.2" transform="rotate(-90 34.8 97.2)">1N4007</text>
<text x="44.2" y="97.9">MOS1</text>
<text x="44.2" y="100.4">SI2302</text>
<text x="75.4" y="97.2" transform="rotate(-90 75.4 97.2)">1N4007</text>
<text x="84.8" y="97.9">MOS2</text>
<text x="84.8" y="100.4">SI2302</text>
<text x="116" y="97.2" transform="rotate(-90 116 97.2)">1N4007</text>
<text x="125.4" y="97.9">MOS3</text>
<text x="125.4" y="100.4">SI2302</text>
<text x="156.7" y="97.2" transform="rotate(-90 156.7 97.2)">1N4007</text>
<text x="166.1" y="97.9">MOS4</text>
<text x="166.1" y="100.4">SI2302</text>
<text x="30.2" y="107.9">22R</text>
<text x="30.2" y="103.3">R14</text>
<text x="70.8" y="107.9">22R</text>
<text x="70.8" y="103.3">R15</text>
<text x="111.5" y="107.9">22R</text>
<text x="111.5" y="103.3">R16</text>
<text x="152.2" y="107.9">22R</text>
<text x="152.2" y="103.3">R17</text>
<text x="233.4" y="103.6">S1</text>
<text x="224" y="110.2">BAT+</text>
<text x="233.4" y="112.7">SW-SPDT</text>
<text x="257" y="110.2">BAT-</text>
<text x="41.4" y="137.3">10KU5A</text>
<text x="41.4" y="134.7">R18</text>
<text x="94.7" y="137.3">10KU5B</text>
<text x="94.7" y="134.7">R19</text>
<text x="210.6" y="137.3">UART</text>
<text x="32.7" y="143.4">1K</text>
<text x="86.1" y="143.4">1K</text>
<text x="238.5" y="139.8">Debug</text>
<text x="277.3" y="139.1">GND</text>
<text x="32.7" y="148.4">1K</text>
<text x="61.7" y="150">10K</text>
<text x="61.7" y="147.4">R24</text>
<text x="86.1" y="148.4">1K</text>
<text x="115" y="150">10K</text>
<text x="115" y="147.4">R25</text>
<text x="277.3" y="146.7">VIN</text>
<text x="45.2" y="150.2">LM35</text>
<text x="51" y="150.2">8</text>
<text x="98.5" y="150.2">LM358</text>
<text x="157.2" y="154">R26</text>
<text x="164.8" y="152.5">LED2</text>
<text x="277.3" y="154.3">VMCU</text>
<text x="157.2" y="158.6">1K</text>
<text x="157.2" y="161.6">R28</text>
<text x="164.8" y="160.1">LED3</text>
<text x="210.6" y="157.6">CS</text>
<text x="228.4" y="159.1">R27</text>
<text x="277.3" y="161.9">VCC</text>
<text x="41.4" y="165.2">10K</text>
<text x="41.4" y="162.6">R29</text>
<text x="61.2" y="165">U6A</text>
<text x="61.2" y="167.5">LM358</text>
<text x="94.7" y="165.2">10K</text>
<text x="94.7" y="162.6">R30</text>
<text x="114.5" y="165">U6B</text>
<text x="114.5" y="167.5">LM358</text>
<text x="157.2" y="166.3">1K</text>
<text x="164.8" y="167.8">LED4</text>
<text x="228.4" y="163.7">10K</text>
<text x="32.7" y="171.3">1K</text>
<text x="86.1" y="171.3">1K</text>
<text x="157.2" y="173.9">1K</text>
<text x="157.2" y="169.3">R33</text>
<text x="32.7" y="176.4">1K</text>
<text x="61.7" y="177.9">10K</text>
<text x="61.7" y="175.4">R36</text>
<text x="86.1" y="176.4">1K</text>
<text x="115" y="177.9">10K</text>
<text x="115" y="175.4">R37</text>
<text x="157.2" y="176.9">R38</text>
<text x="164.8" y="175.4">LED5</text>
<text x="157.2" y="181.5">1K</text>
</g>
<g font-size="1.8" fill="#000080">
<text x="39.5" y="82.4">PIC?01</text>
<text x="80.4" y="82.4">PIC?01</text>
<text x="121" y="82.4">PIC?01</text>
<text x="161.6" y="82.4">PIC?01</text>
<text x="37" y="145.9">PIR?02</text>
<text x="90.3" y="145.9">PIR?02</text>
<text x="154.2" y="156.1">PIR?01</text>
<text x="154.2" y="171.3">PIR?01</text>
</g>
<g font-size="1.4" fill="#000080">
<text x="161.6" y="28.8">PIU?03</text>
<text x="37" y="140.7">PIR?02</text>
<text x="37" y="173.8">PIR?02</text>
<text x="90.3" y="173.8">PIR?02</text>
</g>
</svg>
